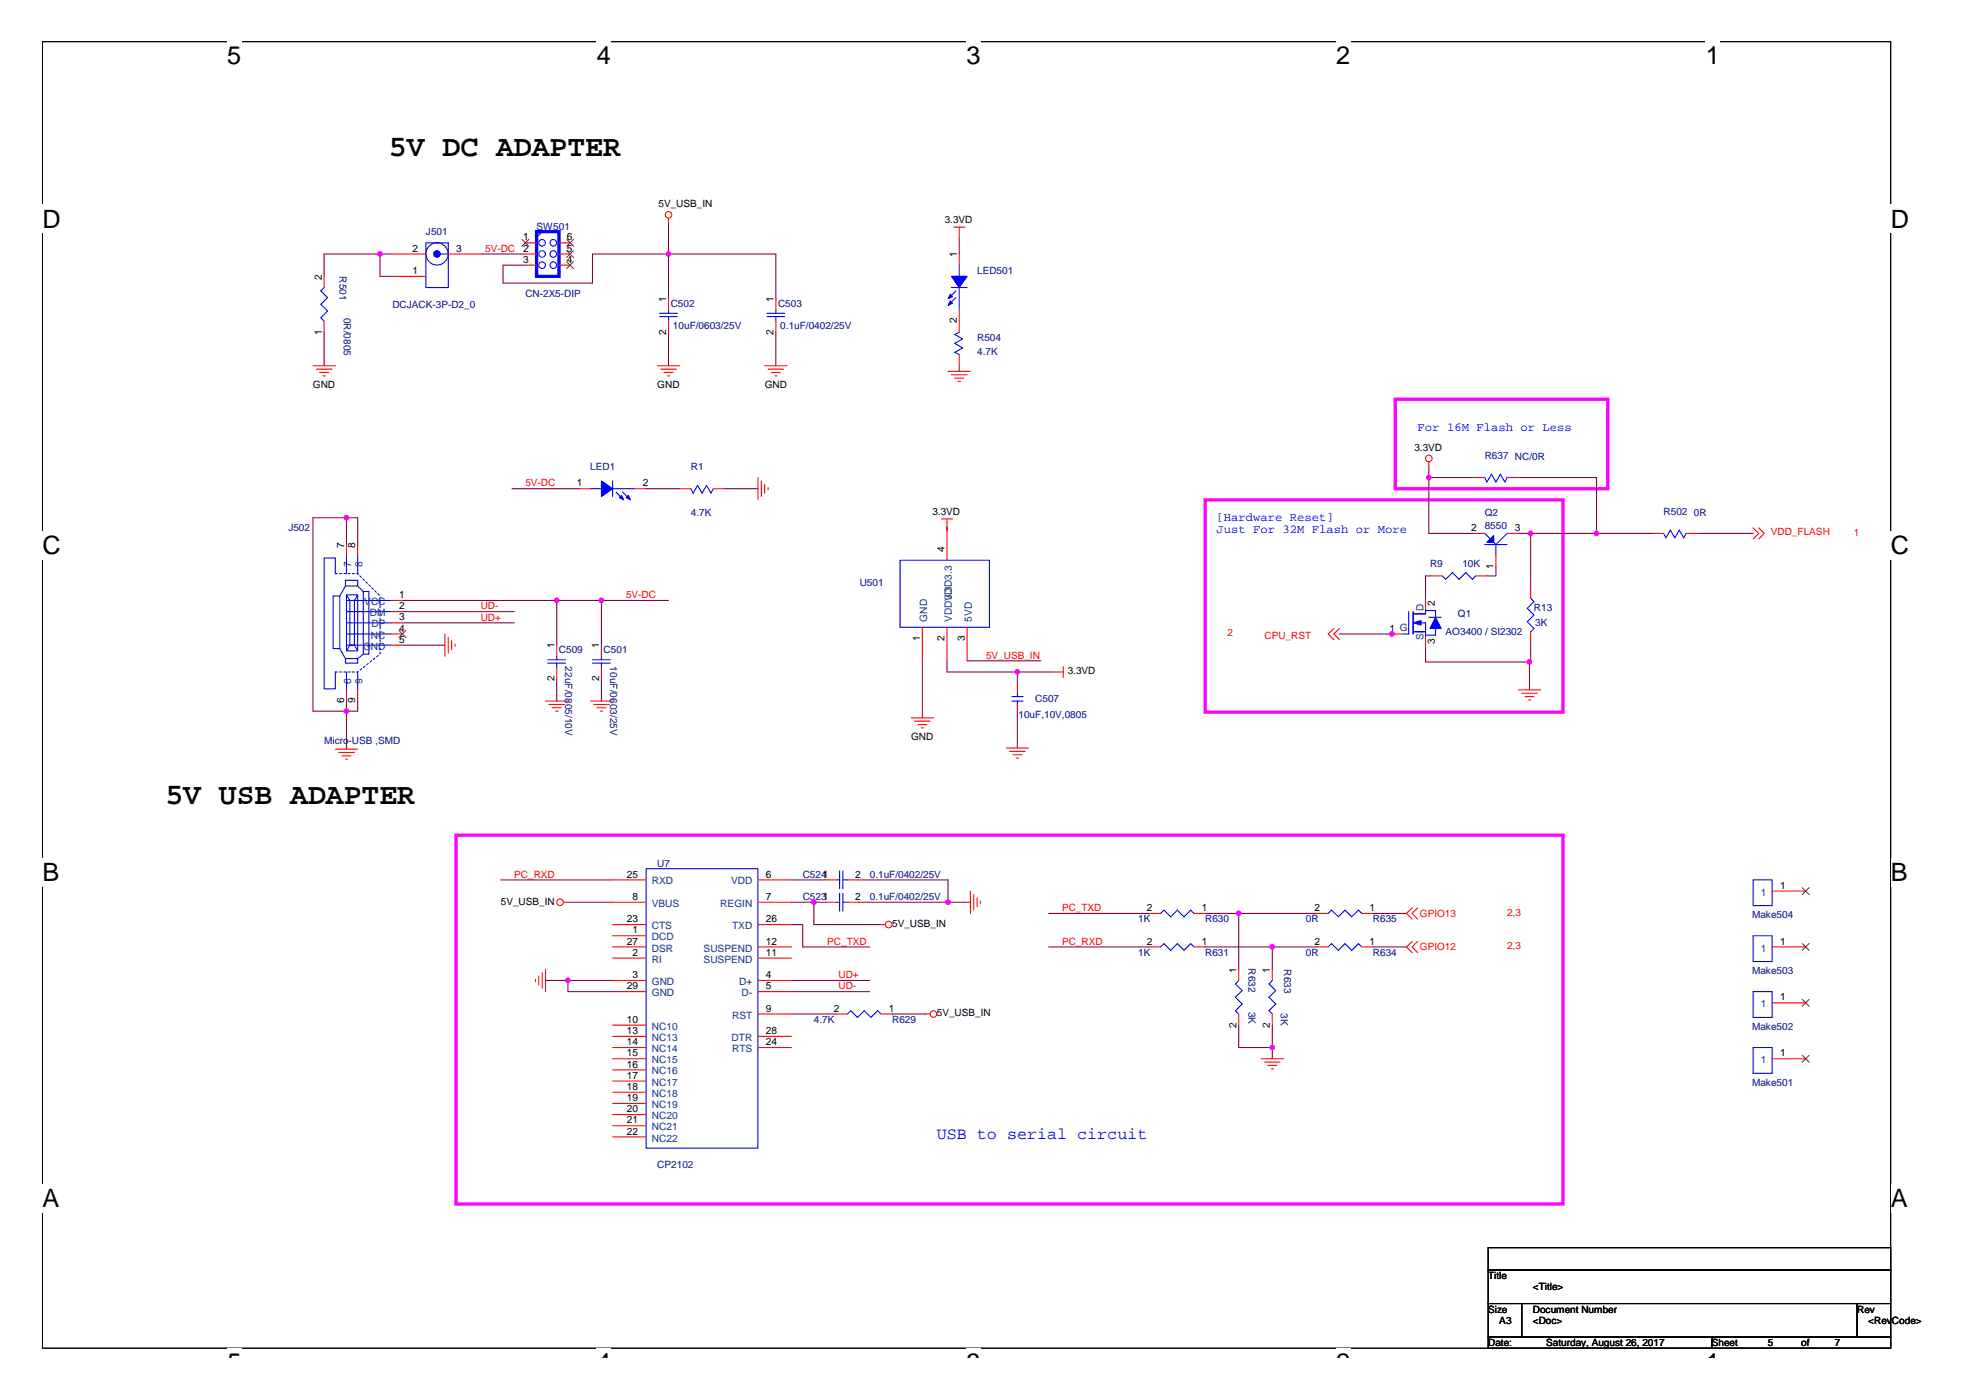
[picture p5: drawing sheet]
<svg xmlns="http://www.w3.org/2000/svg" width="297mm" height="210mm" viewBox="0 0 297 210" stroke-linecap="round" stroke-linejoin="round" font-family="sans-serif">
<path d="M6.3 6.2h277.1v195.9h-277.1z" fill="none" stroke="#000" stroke-width=".16"/>
<g fill="#fff">
<path d="M34 6.2h2.2v4.3h-2.2z"/>
<path d="M34 202.1h2.2v1.5h-2.2z"/>
<path d="M89.4 6.2h2.1v4.3h-2.1z"/>
<path d="M89.4 202.1h2.1v1.5h-2.1z"/>
<path d="M144.8 6.2h2.1v4.3h-2.1z"/>
<path d="M144.8 202.1h2.1v1.5h-2.1z"/>
<path d="M200.2 6.2h2.2v4.3h-2.2z"/>
<path d="M200.2 202.1h2.2v1.5h-2.2z"/>
<path d="M255.6 6.2h2.2v4.3h-2.2z"/>
<path d="M255.6 202.1h2.2v1.5h-2.2z"/>
<path d="M6.3 30.7h2.8v4.2h-2.8z"/>
<path d="M283.4 30.7h2.7v4.2h-2.7z"/>
<path d="M6.3 79.7h2.8v4.2h-2.8z"/>
<path d="M283.4 79.7h2.7v4.2h-2.7z"/>
<path d="M6.3 128.7h2.6v4.2h-2.6z"/>
<path d="M283.4 128.7h2.5v4.2h-2.5z"/>
<path d="M6.3 177.6h2.6v4.3h-2.6z"/>
<path d="M283.4 177.6h2.5v4.3h-2.5z"/>
</g>
<path d="M209.1 59.9h31.8v13.4h-31.8zM180.6 74.9h53.6v31.9h-53.6zM68.4 125.2h165.8v55.3h-165.8z" fill="none" stroke="#f0f" stroke-width=".49"/>
<g fill="none" stroke="#800040" stroke-width=".16">
<path d="M57 38.1v3.3h1.8M58.8 38.1h-10.2v3.3M72.2 38.1h6.5M78.7 39.8h-3.3v2.6h13.4v-4.3h27.5v6.7M100.2 33.4v11.4M143.8 35.7v2.4M48.6 49.8v5M100.2 49.8v5M116.3 49.8v5M143.8 54.8v.9M51.9 77.6v4.1M76.7 73.3h10.1"/>
<path d="M96.8 73.3h5.1M108.6 73.3h5M141.9 79v.5M214.1 71.6h6.7M214.1 69.9v10.1h6.7M227.5 71.6h11.8v8.4M227.5 80h20.1M229.4 80v8M254.4 80h8.3M53.6 81.7v-4.1h-6.7v29h6.7v-1.5M60.3 96.7h6.4M60.3 90h39.9"/>
<path d="M60.3 91.7h16.8M60.3 93.4h16.8M83.4 90v6.7M90.1 90v6.7M138.2 99.1v8.5M141.9 99.1v1.7h15.8M144.9 99.1h11.1M200.7 95.1h8.4M214.5 86.3h-.9v3.2M224.2 85v1.3h-1.4M229.2 99.3v4.1M229.4 96.4v2.9h-15.8v-2.1"/>
<path d="M51.9 105.1v7.2M83.4 101.8v3.3M90.1 101.8v3.3M152.5 100.8v1.5M152.5 107.3v4.8M75.1 131.9h16.7M85.1 135.3h6.7M118.6 131.9h5M118.6 135.3h5M118.6 138.6h1.7v3.4h10.1M122 135.3v3.3h10M128.7 131.9h13.4v3.4"/>
<path d="M128.7 135.3h16.7M157.2 136.9h15M180.6 136.9h16.8M185.6 136.9v8.4M205.8 136.9h5M81.8 147h10M85.1 147v1.7h6.7M118.6 147h11.8M118.6 148.7h11.8M118.6 152h6.7M133.7 152h5M157.2 142h15"/>
<path d="M180.6 142h16.8M185.6 153.7v3.4h5.1M190.7 142v3.3M190.7 153.7v5M205.8 142h5"/>
</g>
<g fill="#f0f" stroke="#f0f" stroke-width=".16">
<circle cx="56.9" cy="38.1" r=".33"/>
<circle cx="100.2" cy="38.1" r=".33"/>
<circle cx="51.9" cy="106.6" r=".33"/>
<circle cx="51.9" cy="77.6" r=".33"/>
<circle cx="83.4" cy="90" r=".33"/>
<circle cx="152.5" cy="100.7" r=".33"/>
<circle cx="90.1" cy="90" r=".33"/>
<circle cx="214.1" cy="71.6" r=".33"/>
<circle cx="239.3" cy="80" r=".33"/>
<circle cx="229.2" cy="99.2" r=".33"/>
<circle cx="85.1" cy="147" r=".33"/>
<circle cx="122" cy="135.3" r=".33"/>
<circle cx="142.1" cy="135.3" r=".33"/>
<circle cx="190.7" cy="142" r=".33"/>
<circle cx="185.6" cy="136.9" r=".33"/>
<circle cx="190.7" cy="157" r=".33"/>
<circle cx="208.6" cy="95" r=".33"/>
<circle cx="229.4" cy="80" r=".33"/>
</g>
<g fill="none" stroke="#f00" stroke-width=".16">
<path d="M58.8 38.1h5M67.2 38.1h5M78.7 36.4h1.7M78.7 38.1h1.7M78.7 39.8h1.7M83.8 36.4h1.6M83.8 38.1h1.6M83.8 39.8h1.6M100.2 32.7v.7M142.9 34.1h1.7M143.8 34.1v1.6M143.8 38.1v1.7"/>
<path d="M46.9 54.8h3.4M47.4 55.4h2.4M47.9 55.8h1.3M48.4 56.4h.4M48.6 41.4v1.7M48.6 48.1v1.7M58.8 41.4h5M98.5 54.8h3.4M99 55.4h2.4M99.5 55.8h1.4M100 56.4h.4M100.2 44.8v1.7"/>
<path d="M100.2 48.1v1.7M114.6 54.8h3.4M115.1 55.4h2.4M115.6 55.8h1.3M116.1 56.4h.4M116.3 44.8v1.7M116.3 48.1v1.7M142.1 55.7h3.3M142.6 56.2h2.3M143.1 56.7h1.3M143.6 57.2h.3M143.8 46.5v3.3"/>
<path d="M143.8 53.2v1.6M86.8 73.3h1.7M95.2 73.3h1.6M101.9 73.3h1.6M106.9 73.3h1.7M113.6 71.6v3.3M114.1 72.1v2.4M114.6 72.6v1.3M115.1 73.1v.3M141.1 77.8h1.7M141.9 77.8v6.2M214.1 69.3v.6"/>
<path d="M220.8 80h1.7M220.8 71.6h1.7M225.9 80h1.6M225.9 71.6h1.6M247.6 80h1.7M252.7 80h1.7M262.7 79.1l.9 .9-.9 .8M263.6 79.1l.8 .9-.8 .8M51.9 81.7v1.6M53.6 81.7v1.6M58.6 90h1.7M58.6 91.7h1.7"/>
<path d="M58.6 93.4h1.7M58.6 95.1h1.7M58.6 96.7h1.7M66.7 95.1v3.3M67.2 95.6v2.3M67.7 96.1v1.3M68.2 96.6v.3M83.4 96.7v1.7M90.1 96.7v1.7M138.2 94.1v5M141.9 94.1v5M144.9 94.1v5"/>
<path d="M159.3 99.9v1.7M199.9 94.2l-.8 .9 .8 .8M200.7 94.2l-.8 .9 .8 .8M208.6 95.1h1.7M213.6 89.5v1.7M213.6 95.6v1.6M214.5 86.3h1.6M221.2 86.3h1.6M224.2 83.3v1.7M229.4 88v1.7M229.4 94.7v1.7M50.3 112.3h3.3"/>
<path d="M50.8 112.8h2.3M51.3 113.3h1.3M51.8 113.8h.3M51.9 103.4v1.7M53.6 103.4v1.7M81.8 105.1h3.3M82.3 105.6h2.3M82.8 106.1h1.3M83.3 106.6h.3M83.4 100.1v1.7M88.5 105.1h3.3M89 105.6h2.3"/>
<path d="M89.5 106.1h1.3M90 106.6h.3M90.1 100.1v1.7M136.6 107.6h3.3M137.1 108.1h2.3M137.6 108.6h1.3M138.1 109.1h.3M150.8 112.1h3.3M151.3 112.7h2.4M151.8 113.2h1.3M152.3 113.7h.3M152.5 102.3v1.6"/>
<path d="M152.5 105.6v1.7M157.7 100.8h1.6M227.5 103.4h3.4M228.1 103.9h2.3M228.5 104.4h1.4M229.1 105h.3M84.4 135.3h.7M91.8 135.3h5M91.8 138.6h5M91.8 131.9h5M113.6 135.3h5M113.6 138.6h5"/>
<path d="M113.6 131.9h5M123.6 135.3h1.7M123.6 131.9h1.7M127 135.3h1.7M127 131.9h1.7M132 138.6h.7M145.4 133.6v3.3M145.9 134.1v2.4M146.4 134.6v1.3M146.9 135.1v.3M172.2 136.9h1.7M178.9 136.9h1.7"/>
<path d="M197.4 136.9h1.7M204.1 136.9h1.7M211.6 136.1l-.8 .8 .8 .9M212.5 136.1l-.9 .8 .9 .9M265.6 133.6h5M80.3 146.8v.4M80.8 146.3v1.4M81.3 145.8v2.4M81.8 145.3v3.4M91.8 158.7h5M91.8 140.3h5M91.8 142h5"/>
<path d="M91.8 143.7h5M91.8 147h5M91.8 148.7h5M91.8 157.1h5M91.8 155.4h5M91.8 153.7h5M113.6 152h5M113.6 142h5M113.6 143.7h5M113.6 147h5M113.6 148.7h5M113.6 157.1h5"/>
<path d="M113.6 155.4h5M125.3 152h1.7M132 152h1.7M138.7 152h.7M172.2 142h1.7M178.9 142h1.7M185.6 145.3v1.7M185.6 152v1.7M189 158.7h3.4M189.5 159.2h2.4M190 159.7h1.3M190.7 145.3v1.7"/>
<path d="M190.7 152v1.7M197.4 142h1.7M204.1 142h1.7M211.6 141.1l-.8 .9 .8 .8M212.5 141.1l-.9 .9 .9 .8M265.6 158.7h5M265.6 142h5M265.6 150.4h5M91.8 160.4h5M91.8 162.1h5M91.8 163.8h5M91.8 165.4h5"/>
<path d="M91.8 167.1h5M91.8 168.8h5M91.8 170.5h5M190.5 160.2h.4"/>
<circle cx="100.2" cy="32.2" r=".5"/>
<circle cx="214.1" cy="68.7" r=".5"/>
<circle cx="83.9" cy="135.3" r=".5"/>
<circle cx="133.2" cy="138.6" r=".5"/>
<circle cx="139.9" cy="152" r=".5"/>
</g>
<path d="M223 187.1h60.4v3.3h-60.4zM223 190.4h60.4v5h-60.4zM223 195.4h5.1v5.1h-5.1zM228.1 195.4h50.2v5.1h-50.2zM278.3 195.4h5.1v5.1h-5.1zM223 200.5h33.5v1.6h-33.5zM256.5 200.5h26.9v1.6h-26.9z" fill="none" stroke="#000" stroke-width=".16"/>
<g fill="none" stroke="#00f" stroke-width=".16">
<path d="M63.8 36.4h3.4v6.7h-3.4zM66 38.1h1.2M81.3 34.7l-.9 .9M143.8 39.8v1.6M48.6 43.1l-.5 .5 1 1-1 1 1 1-1 1 .5 .5M63.8 43.1h3.4M98.8 47h2.7M98.8 47.5h2.7M100.2 46.5v.5M100.2 47.5v.6M114.9 47h2.7M114.9 47.5h2.7"/>
<path d="M116.3 46.5v.5M116.3 47.5v.6M142.6 43.1h2.3M143.3 43.6l-1 1M143.3 44.6l-1 1M143.8 43.1v3.4M143.8 49.8l-.7 .3 1.2 .7-1.2 .7 1.2 .7-1.2 .6 .7 .4M88.5 73.3h1.6M91.8 72.1v2.4M91.8 73.3h3.4M92.3 73.8l1 1M93.3 73.8l1 1"/>
<path d="M103.5 73.3l.4 .6 .6-1.1 .7 1.1 .7-1.1 .7 1.1 .3-.6M222.5 80l.9 .8M222.5 71.6l.3 .7 .7-1.2 .7 1.2 .7-1.2 .6 1.2 .4-.7M225.9 80l-1.7 1.7M249.3 80l.4 .6 .6-1.1 .7 1.1 .7-1.1 .6 1.1 .4-.6M49.9 89.4h1v7.8h-1zM50.3 86v-2.3h-1.7v19.6h1.7v-2.5M50.9 97.2l.9 1.5M51.8 98.7h1.8v.7h-1.8zM51.8 87h1.8v.9h-1.8zM51.8 87.9l-.9 1.5M51.9 89.2h1.7v8.4h-1.7z"/>
<path d="M51.9 89.2l.5 .8M51.9 90h6.7M51.9 91.7h6.7M51.9 93.4h6.7M51.9 95.1h6.7M51.9 96.7h6.7M51.9 83.3v2.7M52.4 90h.7v6.7h-.7zM52.4 96.7l-.5 .9M53.1 96.7l.5 .9M53.6 89.2l-.5 .8M53.6 87.9l.9 .8"/>
<path d="M53.6 83.3v2.7M54.5 88.7h.8v9.4h-.8zM54.5 98.1l-.9 .6M82.1 98.9h2.7M82.1 99.4h2.7M83.4 98.4v.5M83.4 99.4v.7M88.8 98.9h2.7M88.8 99.4h2.7M90.1 98.4v.5M90.1 99.4v.7M134.9 84h13.4v10.1h-13.4z"/>
<path d="M211.1 91.7v3.4h-.8M211.8 91.7v3.4M211.8 94.7h1.8M213 93.4h.6v2.2M213.6 91.2v.8h-1.8M213.6 91.5h1.5v1.1M214.1 92.6h1.9M215.1 94.2v1h-1.5M216.1 86.3l.6 .6 1-1.1 1 1.1 1-1.1 1 1.1 .5-.6M222.5 81.7h3.4M223.9 81.3l.3 .4M224.2 81.7v1.6"/>
<path d="M229.4 89.7l.5 .5-1 1 1 1-1 1 1 1-.5 .5M51.9 100.8v2.6M53.6 100.8v2.6M151.6 104.4h1.7M151.6 105.1h1.7M152.5 103.9v.5M152.5 105.1v.5M96.8 130.2h16.8v41.9h-16.8zM125.3 135.3h.5M125.3 131.9h.5M125.8 130.6v2.7M125.8 133.9v2.7"/>
<path d="M126.3 135.3h.7M126.3 130.6v2.7M126.3 133.9v2.7M126.3 131.9h.7M173.9 136.9l.5-.4 1 1 1-1 1 1 1.1-1 .4 .4M199.1 136.9l.5-.4 1 1 1-1 1 1 1-1 .5 .4M262.7 131.9h2.9v3.9h-2.9zM127 152l.5-.5 1 1 1-1 1 1 1-1 .5 .5M173.9 142l.5-.5 1 1 1-1 1 1 1.1-1 .4 .5M185.6 147l-.4 .5 1 1-1 1 1 1-1 1 .4 .5M190.7 147l-.5 .5 1 1-1 1 1 1-1 1 .5 .5M199.1 142l.5-.5 1 1 1-1 1 1 1-1 .5 .5"/>
<path d="M262.7 157.1h2.9v3.8h-2.9zM262.7 148.7h2.9v3.8h-2.9zM262.7 140.3h2.9v3.9h-2.9z"/>
<circle cx="65.5" cy="38.1" r="1.67"/>
<circle cx="81.2" cy="38.1" r=".5"/>
<circle cx="81.2" cy="36.4" r=".5"/>
<circle cx="81.2" cy="39.8" r=".5"/>
<circle cx="82.9" cy="39.8" r=".5"/>
<circle cx="82.9" cy="36.4" r=".5"/>
<circle cx="82.9" cy="38.1" r=".5"/>
</g>
<g fill="#00f" stroke="#00f" stroke-width=".16">
<path d="M223.9 80.3v1h-1.1z" fill-rule="evenodd"/>
<path d="M142.6 41.4h2.3l-1.1 1.7z" fill-rule="evenodd"/>
<path d="M142.4 45.1l.4 .4-.7 .3z" fill-rule="evenodd"/>
<path d="M142.4 44.1l.4 .4-.7 .3z" fill-rule="evenodd"/>
<path d="M90.1 72.1l1.7 1.2-1.7 1.2z" fill-rule="evenodd"/>
<path d="M94.2 74.3l.3 .6-.7-.3z" fill-rule="evenodd"/>
<path d="M93.2 74.3l.3 .6-.7-.3z" fill-rule="evenodd"/>
<path d="M211.8 93.4l1.2-.4v.7z" fill-rule="evenodd"/>
<path d="M215.1 92.6l.9 1.6h-1.7z" fill-rule="evenodd"/>
<circle cx="65.5" cy="38.1" r=".5"/>
</g>
<g fill="none" stroke="#804000" stroke-width=".15">
<path d="M78.2 35.9l1.1 1M79.3 35.9l-1.1 1M84.9 35.9l1.1 1M84.9 37.6l1.1 1M84.9 39.2l1.1 1.1M86 35.9l-1.1 1M86 37.6l-1.1 1M86 39.2l-1.1 1.1M59.8 94.5l1 1.1M60.8 94.5l-1 1.1M270.1 133.1l1 1M271.1 133.1l-1 1"/>
<path d="M270.1 158.2l1 1.1M270.1 149.8l1 1.1M270.1 141.5l1 1M271.1 158.2l-1 1.1M271.1 149.8l-1 1.1M271.1 141.5l-1 1"/>
</g>
<path d="M80.4 34.7h3.4v6.7h-3.4z" fill="none" stroke="#00f" stroke-width=".49"/>
<path d="M50.3 86h3.3l3.4 3.4v7.7M50.3 100.8h3.3l3.4-2.7v-1" fill="none" stroke="#00f" stroke-width=".16" stroke-dasharray=".3 .3"/>
<g font-size="4.5">
<text x="58.3" y="23.4">5V DC ADAPTER</text>
<text x="24.8" y="120.6">5V USB ADAPTER</text>
</g>
<g font-size="3.8">
<text x="34" y="9.6">5</text>
<text x="89.4" y="9.6">4</text>
<text x="144.8" y="9.6">3</text>
<text x="200.2" y="9.6">2</text>
<text x="255.6" y="9.6">1</text>
<text x="6.3" y="34.1">D</text>
<text x="283.4" y="34.1">D</text>
<text x="6.3" y="83.1">C</text>
<text x="283.4" y="83.1">C</text>
<text x="6.3" y="132.1">B</text>
<text x="283.4" y="132.1">B</text>
<text x="6.3" y="181">A</text>
<text x="283.4" y="181">A</text>
<text x="34" y="205.5">5</text>
<text x="89.4" y="205.5">4</text>
<text x="144.8" y="205.5">3</text>
<text x="200.2" y="205.5">2</text>
<text x="255.6" y="205.5">1</text>
</g>
<text font-size="2.5" fill="#00f" x="140.4" y="170.8">USB to serial circuit</text>
<g font-size="1.8" fill="#00f">
<text x="212.5" y="64.7">For 16M Flash or Less</text>
<text x="182.3" y="78.1">[Hardware Reset]</text>
<text x="182.3" y="79.9">Just For 32M Flash or More</text>
</g>
<g font-size="1.5" fill="#000080">
<text x="63.8" y="35.3">J501</text>
<text x="80.4" y="34.4">SW501</text>
<text x="50.9" y="41.4" transform="rotate(90 50.9 41.4)">R501</text>
<text x="146.4" y="41.1">LED501</text>
<text x="51.5" y="47.6" transform="rotate(90 51.5 47.6)">0R/0805</text>
<text x="58.8" y="46.1">DCJACK-3P-D2_0</text>
<text x="78.7" y="44.5">CN-2X5-DIP</text>
<text x="100.5" y="46">C502</text>
<text x="116.6" y="46">C503</text>
<text x="100.9" y="49.3">10uF/0603/25V</text>
<text x="116.9" y="49.3">0.1uF/0402/25V</text>
<text x="146.4" y="51.2">R504</text>
<text x="146.4" y="53.2">4.7K</text>
<text x="88.5" y="70.4">LED1</text>
<text x="103.5" y="70.4">R1</text>
<text x="222.5" y="68.8">R637 NC/0R</text>
<text x="103.5" y="77.3">4.7K</text>
<text x="222.5" y="77.3">Q2</text>
<text x="249.3" y="77.2">R502</text>
<text x="253.9" y="77.3">0R</text>
<text x="43.2" y="79.7">J502</text>
<text x="222.5" y="79.3">8550</text>
<text x="128.9" y="87.9">U501</text>
<text x="214.3" y="85">R9</text>
<text x="219.2" y="85">10K</text>
<text x="216.7" y="95.2">AO3400 / SI2302</text>
<text x="218.5" y="92.6">Q1</text>
<text x="229.9" y="91.6">R13</text>
<text x="230.1" y="93.9">3K</text>
<text x="83.8" y="97.9">C509</text>
<text x="84.7" y="99.9" transform="rotate(90 84.7 99.9)">22uF/0805/10V</text>
<text x="90.5" y="97.9">C501</text>
<text x="91.4" y="99.9" transform="rotate(90 91.4 99.9)">10uF/0603/25V</text>
<text x="152.6" y="107.7">10uF,10V,0805</text>
<text x="155.2" y="105.3">C507</text>
<text x="48.6" y="111.5">Micro-USB ,SMD</text>
<text x="98.5" y="129.9">U7</text>
<text x="120.3" y="131.6">C5241</text>
<text x="130.4" y="131.6">0.1uF/0402/25V</text>
<text x="120.3" y="135">C5231</text>
<text x="130.4" y="135">0.1uF/0402/25V</text>
<text x="262.6" y="137.6">Make504</text>
<text x="170.6" y="138.3">1K</text>
<text x="170.6" y="143.3">1K</text>
<text x="180.6" y="138.3">R630</text>
<text x="180.6" y="143.3">R631</text>
<text x="195.7" y="138.3">0R</text>
<text x="195.7" y="143.3">0R</text>
<text x="205.8" y="138.3">R635</text>
<text x="205.8" y="143.3">R634</text>
<text x="187.1" y="145.2" transform="rotate(90 187.1 145.2)">R632</text>
<text x="192.5" y="145.3" transform="rotate(90 192.5 145.3)">R633</text>
<text x="262.6" y="146">Make503</text>
<text x="122" y="153.4">4.7K</text>
<text x="133.7" y="153.4">R629</text>
<text x="187.1" y="151.7" transform="rotate(90 187.1 151.7)">3K</text>
<text x="192" y="151.9" transform="rotate(90 192 151.9)">3K</text>
<text x="262.6" y="154.4">Make502</text>
<text x="262.6" y="162.8">Make501</text>
<text x="98.5" y="175.2">CP2102</text>
</g>
<g font-size="1.5">
<text x="98.7" y="31.1">5V_USB_IN</text>
<text x="141.6" y="33.4">3.3VD</text>
<text x="48.2" y="41.9" transform="rotate(-90 48.2 41.9)">2</text>
<text x="61.8" y="41.1">1</text>
<text x="61.8" y="37.7">2</text>
<text x="68.4" y="37.7">3</text>
<text x="78.4" y="36.1">1</text>
<text x="78.4" y="37.7">2</text>
<text x="78.4" y="39.4">3</text>
<text x="84.9" y="36.1">6</text>
<text x="84.9" y="37.7">5</text>
<text x="84.9" y="39.4">4</text>
<text x="143.4" y="38.6" transform="rotate(-90 143.4 38.6)">1</text>
<text x="99.8" y="45.3" transform="rotate(-90 99.8 45.3)">1</text>
<text x="115.9" y="45.3" transform="rotate(-90 115.9 45.3)">1</text>
<text x="48.2" y="50.2" transform="rotate(-90 48.2 50.2)">1</text>
<text x="99.8" y="50.2" transform="rotate(-90 99.8 50.2)">2</text>
<text x="115.9" y="50.2" transform="rotate(-90 115.9 50.2)">2</text>
<text x="143.4" y="48.5" transform="rotate(-90 143.4 48.5)">2</text>
<text x="46.9" y="58.2">GND</text>
<text x="98.5" y="58.2">GND</text>
<text x="114.6" y="58.2">GND</text>
<text x="212" y="67.6">3.3VD</text>
<text x="86.4" y="72.9">1</text>
<text x="96.3" y="72.9">2</text>
<text x="139.7" y="77.2">3.3VD</text>
<text x="51.6" y="82.1" transform="rotate(-90 51.6 82.1)">7</text>
<text x="53.3" y="82.1" transform="rotate(-90 53.3 82.1)">8</text>
<text x="141.6" y="82.8" transform="rotate(-90 141.6 82.8)">4</text>
<text x="220.5" y="79.6">2</text>
<text x="227" y="79.6">3</text>
<text x="59.8" y="89.7">1</text>
<text x="223.8" y="85.4" transform="rotate(-90 223.8 85.4)">1</text>
<text x="59.8" y="91.4">2</text>
<text x="59.8" y="93">3</text>
<text x="59.8" y="94.7">4</text>
<text x="208.3" y="94.7">1 G</text>
<text x="215" y="90.9" transform="rotate(-90 215 90.9)">2</text>
<text x="59.8" y="96.4">5</text>
<text x="83.1" y="97.2" transform="rotate(-90 83.1 97.2)">1</text>
<text x="89.8" y="97.2" transform="rotate(-90 89.8 97.2)">1</text>
<text x="137.9" y="96.1" transform="rotate(-90 137.9 96.1)">1</text>
<text x="141.6" y="96.1" transform="rotate(-90 141.6 96.1)">2</text>
<text x="144.6" y="96.1" transform="rotate(-90 144.6 96.1)">3</text>
<text x="160" y="101.1">3.3VD</text>
<text x="215" y="96.6" transform="rotate(-90 215 96.6)">3</text>
<text x="51.6" y="105.5" transform="rotate(-90 51.6 105.5)">6</text>
<text x="53.3" y="105.5" transform="rotate(-90 53.3 105.5)">9</text>
<text x="83.1" y="102.1" transform="rotate(-90 83.1 102.1)">2</text>
<text x="89.8" y="102.1" transform="rotate(-90 89.8 102.1)">2</text>
<text x="136.6" y="111">GND</text>
<text x="94" y="131.6">25</text>
<text x="114.8" y="131.6">6</text>
<text x="128.2" y="131.6">2</text>
<text x="75.1" y="135.6">5V_USB_IN</text>
<text x="94.8" y="134.9">8</text>
<text x="114.8" y="134.9">7</text>
<text x="128.2" y="134.9">2</text>
<text x="171.9" y="136.6">2</text>
<text x="180.1" y="136.6">1</text>
<text x="197" y="136.6">2</text>
<text x="205.3" y="136.6">1</text>
<text x="266.8" y="133.2">1</text>
<text x="94" y="138.3">23</text>
<text x="94" y="141.6">27</text>
<text x="94.8" y="139.9">1</text>
<text x="94.8" y="143.3">2</text>
<text x="114.8" y="138.3">26</text>
<text x="114.8" y="143.3">11</text>
<text x="114.8" y="141.6">12</text>
<text x="133.7" y="139">5V_USB_IN</text>
<text x="171.9" y="141.6">2</text>
<text x="180.1" y="141.6">1</text>
<text x="197" y="141.6">2</text>
<text x="205.3" y="141.6">1</text>
<text x="266.8" y="141.6">1</text>
<text x="94" y="148.3">29</text>
<text x="94.8" y="146.6">3</text>
<text x="114.8" y="148.3">5</text>
<text x="114.8" y="146.6">4</text>
<text x="185.3" y="145.8" transform="rotate(-90 185.3 145.8)">1</text>
<text x="190.3" y="145.8" transform="rotate(-90 190.3 145.8)">1</text>
<text x="94" y="155">13</text>
<text x="94" y="153.4">10</text>
<text x="114.8" y="155">28</text>
<text x="114.8" y="151.7">9</text>
<text x="125" y="151.7">2</text>
<text x="133.2" y="151.7">1</text>
<text x="140.4" y="152.4">5V_USB_IN</text>
<text x="185.3" y="154.1" transform="rotate(-90 185.3 154.1)">2</text>
<text x="190.3" y="154.1" transform="rotate(-90 190.3 154.1)">2</text>
<text x="266.8" y="150">1</text>
<text x="94" y="160.1">16</text>
<text x="94" y="158.4">15</text>
<text x="94" y="156.7">14</text>
<text x="94" y="161.7">17</text>
<text x="114.8" y="156.7">24</text>
<text x="266.8" y="158.4">1</text>
<text x="94" y="163.4">18</text>
<text x="94" y="165.1">19</text>
<text x="94" y="166.8">20</text>
<text x="94" y="168.4">21</text>
<text x="94" y="170.1">22</text>
<text x="223" y="191.8">Title</text>
<text x="223" y="196.8">Size</text>
<text x="229.7" y="196.8">Document Number</text>
<text x="229.7" y="193.4">&lt;Title&gt;</text>
<text x="278.3" y="196.8">Rev</text>
<text x="223" y="201.8">Date:</text>
<text x="224.7" y="198.5">A3</text>
<text x="229.7" y="198.5">&lt;Doc&gt;</text>
<text x="231.7" y="201.8">Saturday, August 26, 2017</text>
<text x="256.5" y="201.8">Sheet</text>
<text x="264.9" y="201.8">5</text>
<text x="269.9" y="201.8">of</text>
<text x="275" y="201.8">7</text>
<text x="280" y="198.5">&lt;Rev</text>
<text x="283.5" y="198.5">Code&gt;</text>
</g>
<g font-size="1.5" fill="#f00">
<text x="72.7" y="37.7">5V-DC</text>
<text x="78.7" y="72.9">5V-DC</text>
<text x="265.4" y="80.2">VDD_FLASH</text>
<text x="277.8" y="80.3">1</text>
<text x="93.8" y="89.7">5V-DC</text>
<text x="72" y="91.4">UD-</text>
<text x="72" y="93">UD+</text>
<text x="184" y="95.4">2</text>
<text x="189.5" y="95.7">CPU_RST</text>
<text x="147.8" y="98.7">5V_USB_IN</text>
<text x="77.1" y="131.6">PC_RXD</text>
<text x="159.2" y="136.6">PC_TXD</text>
<text x="212.8" y="137.5">GPIO13</text>
<text x="225.9" y="137.3">2,3</text>
<text x="124" y="141.6">PC_TXD</text>
<text x="159.2" y="141.6">PC_RXD</text>
<text x="212.8" y="142.5">GPIO12</text>
<text x="225.9" y="142.3">2,3</text>
<text x="125.7" y="148.3">UD-</text>
<text x="125.7" y="146.7">UD+</text>
</g>
<g font-size="1.5" fill="#004080">
<text x="52.6" y="85" transform="rotate(-90 52.6 85)">7</text>
<text x="54.3" y="85" transform="rotate(-90 54.3 85)">8</text>
<text x="54.6" y="90.7">VCC</text>
<text x="55.4" y="92.4">DM</text>
<text x="55.6" y="95.7">NC</text>
<text x="55.7" y="94.1">DP</text>
<text x="138.9" y="93.2" transform="rotate(-90 138.9 93.2)">GND</text>
<text x="142.6" y="93.2" transform="rotate(-90 142.6 93.2)">VDD3.3</text>
<text x="142.6" y="90.2" transform="rotate(-90 142.6 90.2)">VDD3.3</text>
<text x="145.6" y="93.2" transform="rotate(-90 145.6 93.2)">5VD</text>
<text x="213.4" y="95.9" transform="rotate(-90 213.4 95.9)">S</text>
<text x="213.4" y="91.5" transform="rotate(-90 213.4 91.5)">D</text>
<text x="54.4" y="97.4">GND</text>
<text x="52.6" y="102.6" transform="rotate(-90 52.6 102.6)">6</text>
<text x="54.3" y="102.6" transform="rotate(-90 54.3 102.6)">9</text>
<text x="97.7" y="132.6">RXD</text>
<text x="97.7" y="136">VBUS</text>
<text x="107.9" y="136">REGIN</text>
<text x="109.6" y="132.6">VDD</text>
<text x="263.9" y="134.3">1</text>
<text x="97.7" y="139.3">CTS</text>
<text x="97.7" y="141">DCD</text>
<text x="97.7" y="142.7">DSR</text>
<text x="105.4" y="142.7">SUSPEND</text>
<text x="109.7" y="139.3">TXD</text>
<text x="263.9" y="142.7">1</text>
<text x="97.7" y="144.3">RI</text>
<text x="97.7" y="147.7">GND</text>
<text x="97.7" y="149.4">GND</text>
<text x="105.4" y="144.3">SUSPEND</text>
<text x="110.8" y="147.7">D+</text>
<text x="111.1" y="149.4">D-</text>
<text x="97.7" y="154.4">NC10</text>
<text x="109.7" y="152.7">RST</text>
<text x="263.9" y="151">1</text>
<text x="97.7" y="161.1">NC16</text>
<text x="97.7" y="159.4">NC15</text>
<text x="97.7" y="157.7">NC14</text>
<text x="97.7" y="156.1">NC13</text>
<text x="109.6" y="156.1">DTR</text>
<text x="109.7" y="157.7">RTS</text>
<text x="263.9" y="159.4">1</text>
<text x="97.7" y="162.8">NC17</text>
<text x="97.7" y="164.4">NC18</text>
<text x="97.7" y="166.1">NC19</text>
<text x="97.7" y="167.8">NC20</text>
<text x="97.7" y="169.5">NC21</text>
<text x="97.7" y="171.2">NC22</text>
</g>
</svg>
